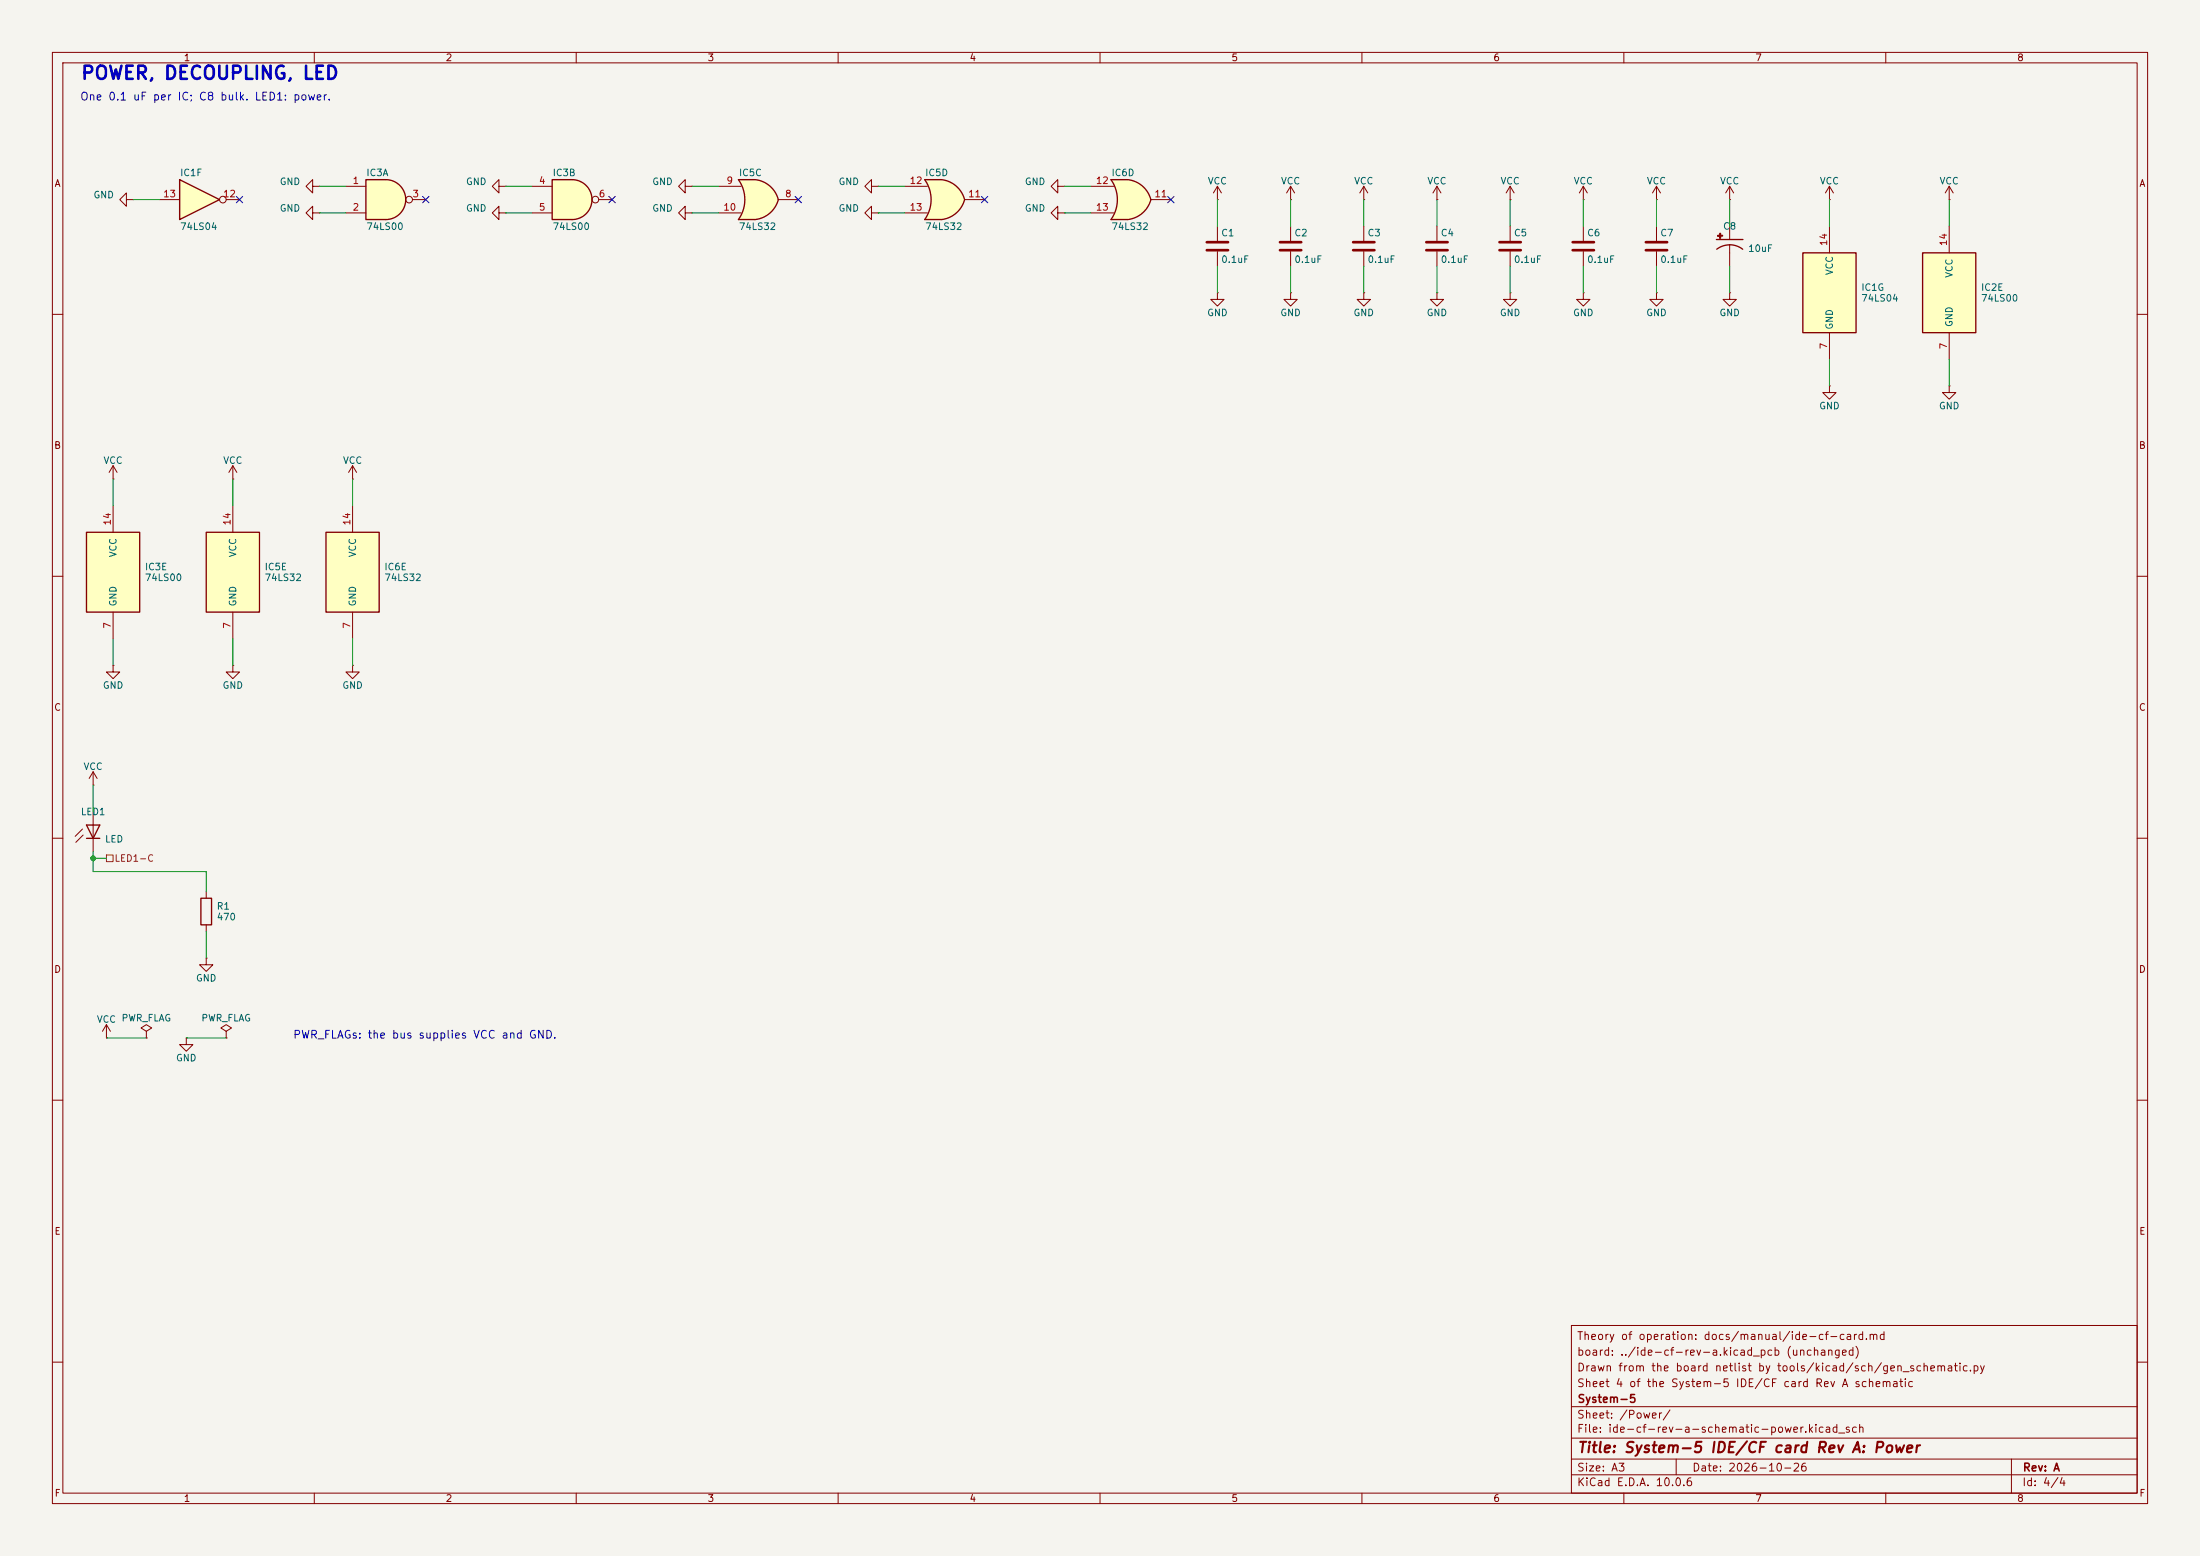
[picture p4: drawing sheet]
<svg xmlns="http://www.w3.org/2000/svg" width="420mm" height="297mm" viewBox="0 0 420 297" stroke-linecap="round" stroke-linejoin="round" font-family="sans-serif">
<path d="M0 0h420v297h-420z" fill="#f5f4ef" stroke="#f5f4ef" stroke-width=".19"/>
<g fill="none" stroke="#840000" stroke-width=".19">
<path d="M10 10h400v277h-400zM12 12h396v273h-396zM60 10v2M110 10v2M160 10v2M210 10v2M260 10v2M310 10v2M360 10v2M24.1 38.1v-1.3l-1.2 1.3 1.2 1.3v-1.3h1.3M25.4 38.1h.1M260.3 43.2v2.8"/>
<path d="M260.3 48v2.8M302.3 55.9v1.3h1.2l-1.2 1.2-1.3-1.2h1.3M302.3 55.9h.1M10 60h2M408 60h2M10 110h2M408 110h2M10 160h2M408 160h2M10 210h2M408 210h2M300 253h108v32h-108z"/>
<path d="M10 260h2M300 278.5h108M300 274.5h108M300 268.5h108M320 278.5v3M384 278.5v6.5M408 260h2M60 285v2M110 285v2M160 285v2M210 285v2M260 285v2"/>
<path d="M300 281.5h108M310 285v2M360 285v2"/>
</g>
<path d="M258.3 46.2h4.1M258.3 47.8h4.1" fill="none" stroke="#840000" stroke-width=".51"/>
<path d="M73.7 34.3a3.8 3.8 0 0 1 3.8 3.8 3.8 3.8 0 0 1-3.8 3.8z" fill="#ffffc2" stroke="#ffffc2" stroke-width=".19"/>
<path d="M69.8 34.3h3.9v7.6h-3.9z" fill="#ffffc2"/>
<path d="M69.8 34.3h3.9a3.8 3.8 0 0 1 3.8 3.8 3.8 3.8 0 0 1-3.8 3.8h-3.9z" fill="none" stroke="#840000" stroke-width=".25"/>
<g fill="none" stroke="#840000" stroke-width=".19">
<path d="M59.7 35.6v-1.3l-1.3 1.3 1.3 1.2v-1.2h1.3M61 35.6h.1M66 35.6h3.8M78.7 38.1h2.6M302.3 38.1h.1M302.3 35.6l-.8 1.2M302.3 35.6l.7 1.2M302.3 35.6v2.5M59.7 40.6v-1.2l-1.3 1.2 1.3 1.3v-1.3h1.3M61 40.6h.1M66 40.6h3.8M302.3 43.2v2.8"/>
<path d="M302.3 48v2.8M349.2 73.7v1.2h1.3l-1.3 1.3-1.2-1.3h1.2M349.2 73.7h.1"/>
<circle cx="78.1" cy="38.1" r=".63"/>
</g>
<path d="M300.2 46.2h4.1M300.2 47.8h4.1" fill="none" stroke="#840000" stroke-width=".51"/>
<g fill="#ffffc2">
<path d="M327.9 44.9h.9v.2h-.9z"/>
<path d="M328.3 44.5h.2v.9h-.2z"/>
</g>
<path d="M327.7 45.7h5M327.7 47.6a4.1 4.1 0 0 1 5 0M327.9 44.9h.9v.2h-.9zM328.3 44.5h.2v.9h-.2z" fill="none" stroke="#840000" stroke-width=".25"/>
<path d="M330.2 43.2v2.5M330.2 46.7v4.1" fill="none" stroke="#840000" stroke-width=".19"/>
<path d="M344.2 48.3h10.1v15.2h-10.1z" fill="#ffffc2"/>
<path d="M344.2 48.3h10.1v15.2h-10.1z" fill="none" stroke="#840000" stroke-width=".25"/>
<g fill="none" stroke="#840000" stroke-width=".19">
<path d="M95.2 35.6v-1.3l-1.2 1.3 1.2 1.2v-1.2h1.3M96.5 35.6h.1M349.2 38.1h.1M349.2 35.6v2.5M349.2 35.6l-.7 1.2M349.2 35.6l.8 1.2M372.1 38.1h.1M372.1 35.6l-.8 1.2M372.1 35.6l.8 1.2M372.1 35.6v2.5M95.2 40.6v-1.2l-1.2 1.2 1.2 1.3v-1.3h1.3M96.5 40.6h.1"/>
<path d="M130.8 40.6v-1.2l-1.3 1.2 1.3 1.3v-1.3h1.3M132.1 40.6h.1M330.2 55.9v1.3h1.3l-1.3 1.2-1.3-1.2h1.3M330.2 55.9h.1M349.2 43.2v5.1M349.2 63.5v5.1"/>
</g>
<path d="M367 48.3h10.2v15.2h-10.2z" fill="#ffffc2"/>
<path d="M367 48.3h10.2v15.2h-10.2z" fill="none" stroke="#840000" stroke-width=".25"/>
<path d="M372.1 43.2v5.1M372.1 73.7v1.2h1.3l-1.3 1.3-1.3-1.3h1.3M372.1 73.7h.1M372.1 63.5v5.1" fill="none" stroke="#840000" stroke-width=".19"/>
<path d="M109.2 34.3a3.8 3.8 0 0 1 3.8 3.8 3.8 3.8 0 0 1-3.8 3.8z" fill="#ffffc2" stroke="#ffffc2" stroke-width=".19"/>
<path d="M105.4 34.3h3.8v7.6h-3.8z" fill="#ffffc2"/>
<path d="M105.4 34.3h3.8a3.8 3.8 0 0 1 3.8 3.8 3.8 3.8 0 0 1-3.8 3.8h-3.8z" fill="none" stroke="#840000" stroke-width=".25"/>
<g fill="none" stroke="#840000" stroke-width=".19">
<path d="M101.6 35.6h3.8M114.3 38.1h2.5M130.8 35.6v-1.3l-1.3 1.3 1.3 1.2v-1.2h1.3M132.1 35.6h.1M330.2 38.1h.1M330.2 35.6l-.8 1.2M330.2 35.6l.8 1.2M330.2 35.6v2.5M101.6 40.6h3.8M316.2 55.9v1.3h1.3l-1.3 1.2-1.2-1.2h1.2M316.2 55.9h.1M316.2 43.2v2.8"/>
<path d="M316.2 48v2.8M44.4 91.4h.1M44.4 88.9l-.7 1.3M44.4 88.9l.8 1.3M44.4 88.9v2.5M20.3 198.1h.1M20.3 195.6l-.7 1.3M20.3 195.6l.8 1.3M20.3 195.6v2.5M27.9 196.9l1.1-.7-1.1-.6-1 .6 1 .7v1.2M27.9 198.1h.1M35.6 198.1v1.3h1.2l-1.2 1.3-1.3-1.3h1.3"/>
<path d="M35.6 198.1h.1"/>
<circle cx="113.7" cy="38.1" r=".63"/>
</g>
<path d="M314.2 46.2h4.1M314.2 47.8h4.1" fill="none" stroke="#840000" stroke-width=".51"/>
<path d="M39.4 101.6h10.1v15.2h-10.1z" fill="#ffffc2"/>
<path d="M39.4 101.6h10.1v15.2h-10.1z" fill="none" stroke="#840000" stroke-width=".25"/>
<path d="M288.3 38.1h.1M288.3 35.6l-.8 1.2M288.3 35.6l.8 1.2M288.3 35.6v2.5M316.2 38.1h.1M316.2 35.6l-.7 1.2M316.2 35.6l.8 1.2M316.2 35.6v2.5M44.4 96.5v5.1M44.4 116.8v5.1M44.4 127v1.3h1.3l-1.3 1.2-1.2-1.2h1.2M44.4 127h.1" fill="none" stroke="#840000" stroke-width=".19"/>
<path d="M62.2 101.6h10.2v15.2h-10.2z" fill="#ffffc2"/>
<path d="M62.2 101.6h10.2v15.2h-10.2zM16.5 157.5h2.5l-1.2 2.5zM16.5 160h2.5" fill="none" stroke="#840000" stroke-width=".25"/>
<g fill="none" stroke="#840000" stroke-width=".19">
<path d="M274.3 38.1h.1M274.3 35.6v2.5M274.3 35.6l-.7 1.2M274.3 35.6l.8 1.2M201.9 40.6v-1.2l-1.2 1.2 1.2 1.3v-1.3h1.3M203.2 40.6h.1M274.3 55.9v1.3h1.3l-1.3 1.2-1.3-1.2h1.3M274.3 55.9h.1M274.3 43.2v2.8M274.3 48v2.8M288.3 55.9v1.3h1.3l-1.3 1.2-1.3-1.2h1.3M288.3 55.9h.1"/>
<path d="M288.3 43.2v2.8M288.3 48v2.8M67.3 91.4h.1M67.3 88.9v2.5M67.3 96.5v5.1M67.3 88.9l-.8 1.3M67.3 88.9l.8 1.3M67.3 116.8v5.1M67.3 127v1.3h1.3l-1.3 1.2-1.3-1.2h1.3M67.3 127h.1M15.7 158.2l-1.3 1.4M15.9 159.4l-1.4 1.4"/>
<path d="M17.8 149.9h.1M17.8 147.3v2.6M17.8 154.9v7.7M17.8 147.3l-.8 1.3M17.8 147.3l.7 1.3"/>
</g>
<path d="M272.3 46.2h4.1M272.3 47.8h4.1M286.3 46.2h4M286.3 47.8h4" fill="none" stroke="#840000" stroke-width=".51"/>
<path d="M212.1 34.3h3.2M212.1 41.9h3.2" fill="none" stroke="#ffffc2" stroke-width=".19"/>
<g fill="#ffffc2" stroke="#ffffc2" stroke-width=".19">
<path d="M214.7 36.8l5 1.3a5.2 5.2 0 0 1-4.4 3.8z"/>
<path d="M215.3 34.3a5.1 5.1 0 0 1 4.4 3.8l-5 1.3z"/>
</g>
<path d="M212.1 34.3h3.2v7.6h-3.2a6.7 6.7 0 0 0 0-7.6z" fill="#ffffc2"/>
<path d="M215.3 34.3h-3.2a6.6 6.6 0 0 1 0 7.6h3.2M215.3 34.3a5.1 5.1 0 0 1 4.4 3.8M219.7 38.1a5.2 5.2 0 0 1-4.4 3.8M38.4 171.5h2v5h-2z" fill="none" stroke="#840000" stroke-width=".25"/>
<g fill="none" stroke="#840000" stroke-width=".19">
<path d="M166.4 35.6v-1.3l-1.3 1.3 1.3 1.2v-1.2h1.2M167.6 35.6h.1M201.9 35.6v-1.3l-1.2 1.3 1.2 1.2v-1.2h1.3M203.2 35.6h.1M208.3 35.6h4.3M219.7 38.1h3.8M208.3 40.6h4.3M39.4 170.2v1.3M39.4 176.5v1.3M39.4 182.9v1.3h1.2l-1.2 1.2-1.3-1.2h1.3M39.4 182.9h.1M43.2 196.9l1-.7-1-.6-1 .6 1 .7v1.2"/>
<path d="M43.2 198.1h.1"/>
</g>
<path d="M141 34.3h3.1M141 41.9h3.1" fill="none" stroke="#ffffc2" stroke-width=".19"/>
<g fill="#ffffc2" stroke="#ffffc2" stroke-width=".19">
<path d="M143.6 36.8l5 1.3a5.2 5.2 0 0 1-4.4 3.8z"/>
<path d="M144.2 34.3a5.1 5.1 0 0 1 4.4 3.8l-5 1.3z"/>
</g>
<path d="M141 34.3h3.1v7.6h-3.1a6.7 6.7 0 0 0 0-7.6z" fill="#ffffc2"/>
<path d="M144.1 34.3h-3.1a6.6 6.6 0 0 1 0 7.6h3.1M144.2 34.3a5.2 5.2 0 0 1 4.4 3.8 5.2 5.2 0 0 1-4.4 3.8" fill="none" stroke="#840000" stroke-width=".25"/>
<path d="M137.2 35.6h4.3M148.6 38.1h3.8M137.2 40.6h4.3" fill="none" stroke="#840000" stroke-width=".19"/>
<path d="M16.5 101.6h10.2v15.2h-10.2z" fill="#ffffc2"/>
<path d="M16.5 101.6h10.2v15.2h-10.2z" fill="none" stroke="#840000" stroke-width=".25"/>
<path d="M21.6 91.4h.1M21.6 88.9v2.5M21.6 96.5v5.1M21.6 88.9l-.8 1.3M21.6 88.9l.8 1.3M21.6 116.8v5.1" fill="none" stroke="#840000" stroke-width=".19"/>
<path d="M176.5 34.3h3.2M176.5 41.9h3.2" fill="none" stroke="#ffffc2" stroke-width=".19"/>
<g fill="#ffffc2" stroke="#ffffc2" stroke-width=".19">
<path d="M179.1 36.8l5 1.3a5.2 5.2 0 0 1-4.4 3.8z"/>
<path d="M179.7 34.3a5.1 5.1 0 0 1 4.4 3.8l-4.9 1.3z"/>
</g>
<path d="M176.5 34.3h3.2v7.6h-3.2a6.7 6.7 0 0 0 0-7.6z" fill="#ffffc2"/>
<path d="M179.7 34.3h-3.2a6.6 6.6 0 0 1 0 7.6h3.2M179.7 34.3a5.2 5.2 0 0 1 4.4 3.8 5.2 5.2 0 0 1-4.4 3.8" fill="none" stroke="#840000" stroke-width=".25"/>
<g fill="none" stroke="#840000" stroke-width=".19">
<path d="M172.7 35.6h4.3M184.1 38.1h3.9M260.3 38.1h.1M260.3 35.6l-.7 1.2M260.3 35.6l.8 1.2M260.3 35.6v2.5M166.4 40.6v-1.2l-1.3 1.2 1.3 1.3v-1.3h1.2M167.6 40.6h.1M172.7 40.6h4.3M232.4 55.9v1.3h1.3l-1.3 1.2-1.3-1.2h1.3M232.4 55.9h.1M232.4 43.2v2.8"/>
<path d="M232.4 48v2.8M246.4 43.2v2.8M246.4 48v2.8M21.6 127v1.3h1.3l-1.3 1.2-1.3-1.2h1.3M21.6 127h.1"/>
</g>
<path d="M230.4 46.2h4M230.4 47.8h4M244.3 46.2h4.1M244.3 47.8h4.1" fill="none" stroke="#840000" stroke-width=".51"/>
<path d="M34.3 34.3l7.6 3.8-7.6 3.8z" fill="#ffffc2"/>
<path d="M34.3 34.3l7.6 3.8-7.6 3.8z" fill="none" stroke="#840000" stroke-width=".25"/>
<g fill="none" stroke="#840000" stroke-width=".19">
<path d="M30.5 38.1h3.8M43.2 38.1h2.5M232.4 38.1h.1M232.4 35.6l-.8 1.2M232.4 35.6l.8 1.2M232.4 35.6v2.5M246.4 38.1h.1M246.4 35.6l-.8 1.2M246.4 35.6l.7 1.2M246.4 35.6v2.5M246.4 55.9v1.3h1.2l-1.2 1.2-1.3-1.2h1.3M246.4 55.9h.1"/>
<path d="M260.3 55.9v1.3h1.3l-1.3 1.2-1.2-1.2h1.2M260.3 55.9h.1"/>
<circle cx="42.5" cy="38.1" r=".63"/>
</g>
<path d="M20.3 163.2h1.3v1.3h-1.3z" fill="none" stroke="#725600" stroke-width=".19"/>
<g fill="none" stroke="#009600" stroke-width=".19">
<path d="M25.4 38.1h5.1M61 35.6h5M96.5 35.6h5.1M132.1 35.6h5.1M167.6 35.6h5.1M203.2 35.6h5.1M232.4 38.1v5.1M246.4 38.1v5.1M260.3 38.1v5.1M274.3 38.1v5.1M288.3 38.1v5.1M302.3 38.1v5.1"/>
<path d="M316.2 38.1v5.1M330.2 38.1v5.1M349.2 38.1v5.1M372.1 38.1v5.1M61 40.6h5M96.5 40.6h5.1M132.1 40.6h5.1M167.6 40.6h5.1M203.2 40.6h5.1M232.4 50.8v5.1M246.4 50.8v5.1M260.3 50.8v5.1"/>
<path d="M274.3 50.8v5.1M288.3 50.8v5.1M302.3 50.8v5.1M316.2 50.8v5.1M330.2 50.8v5.1M349.2 68.6v5.1M372.1 68.6v5.1M21.6 91.4v5.1M44.4 91.4v5.1M67.3 91.4v5.1M21.6 121.9v5.1M44.4 121.9v5.1"/>
<path d="M67.3 121.9v5.1M17.8 149.9v5M17.8 162.6v3.8h21.6v3.8M17.8 163.8h2.5M39.4 177.8v5.1M20.3 198.1h7.6M35.6 198.1h7.6"/>
</g>
<path d="M45.1 37.5l1.2 1.2M46.3 37.5l-1.2 1.2M80.7 37.5l1.2 1.2M81.9 37.5l-1.2 1.2M116.2 37.5l1.2 1.2M117.4 37.5l-1.2 1.2M151.8 37.5l1.2 1.2M153 37.5l-1.2 1.2M187.4 37.5l1.2 1.2M188.6 37.5l-1.2 1.2M222.9 37.5l1.2 1.2M224.1 37.5l-1.2 1.2" fill="none" stroke="#000084" stroke-width=".19"/>
<circle cx="17.8" cy="163.8" r=".46" fill="#009600" stroke="#009600" stroke-width=".19"/>
<text font-size="2.5" fill="#0000c2" x="15.3" y="15.8">POWER, DECOUPLING, LED</text>
<text font-size="2" fill="#840000" x="301" y="277.8">Title: System-5 IDE/CF card Rev A: Power</text>
<g font-size="1.5" fill="#0000c2">
<text x="15.2" y="19.5">One 0.1 uF per IC; C8 bulk. LED1: power.</text>
<text x="55.8" y="198.6">PWR_FLAGs: the bus supplies VCC and GND.</text>
</g>
<g font-size="1.5" fill="#840000">
<text x="300.9" y="256.1">Theory of operation: docs/manual/ide-cf-card.md</text>
<text x="300.9" y="262.1">Drawn from the board netlist by tools/kicad/sch/gen_schematic.py</text>
<text x="300.9" y="259.1">board: ../ide-cf-rev-a.kicad_pcb (unchanged)</text>
<text x="300.9" y="265.1">Sheet 4 of the System-5 IDE/CF card Rev A schematic</text>
<text x="301" y="268.1">System-5</text>
<text x="300.9" y="273.8">File: ide-cf-rev-a-schematic-power.kicad_sch</text>
<text x="300.9" y="271.1">Sheet: /Power/</text>
<text x="300.9" y="281.2">Size: A3</text>
<text x="322.9" y="281.2">Date: 2026-10-26</text>
<text x="386" y="281.2">Rev: A</text>
<text x="300.9" y="284">KiCad E.D.A. 10.0.6</text>
<text x="385.9" y="284">Id: 4/4</text>
</g>
<g font-size="1.3" fill="#840000">
<text x="35" y="12">1</text>
<text x="85" y="12">2</text>
<text x="135" y="12">3</text>
<text x="185" y="12">4</text>
<text x="235" y="12">5</text>
<text x="285" y="12">6</text>
<text x="335" y="12">7</text>
<text x="385" y="12">8</text>
<text x="10.3" y="36">A</text>
<text x="408.3" y="36">A</text>
<text x="10.2" y="86">B</text>
<text x="408.2" y="86">B</text>
<text x="10.2" y="136">C</text>
<text x="408.2" y="136">C</text>
<text x="10.2" y="186">D</text>
<text x="408.2" y="186">D</text>
<text x="10.3" y="236">E</text>
<text x="408.3" y="236">E</text>
<text x="10.3" y="286">F</text>
<text x="35" y="287">1</text>
<text x="85" y="287">2</text>
<text x="135" y="287">3</text>
<text x="185" y="287">4</text>
<text x="235" y="287">5</text>
<text x="285" y="287">6</text>
<text x="335" y="287">7</text>
<text x="385" y="287">8</text>
<text x="408.3" y="286">F</text>
</g>
<g font-size="1.3" fill="#006464">
<text x="34.3" y="33.9">IC1F</text>
<text x="53.3" y="35.6">GND</text>
<text x="69.8" y="33.9">IC3A</text>
<text x="88.9" y="35.6">GND</text>
<text x="105.4" y="33.9">IC3B</text>
<text x="124.4" y="35.6">GND</text>
<text x="141" y="33.9">IC5C</text>
<text x="160" y="35.6">GND</text>
<text x="176.5" y="33.9">IC5D</text>
<text x="195.5" y="35.6">GND</text>
<text x="212.1" y="33.9">IC6D</text>
<text x="230.5" y="35.5">VCC</text>
<text x="244.4" y="35.5">VCC</text>
<text x="258.4" y="35.5">VCC</text>
<text x="272.4" y="35.5">VCC</text>
<text x="286.3" y="35.5">VCC</text>
<text x="300.3" y="35.5">VCC</text>
<text x="314.3" y="35.5">VCC</text>
<text x="328.3" y="35.5">VCC</text>
<text x="347.3" y="35.5">VCC</text>
<text x="370.2" y="35.5">VCC</text>
<text x="17.7" y="38.2">GND</text>
<text x="53.3" y="40.7">GND</text>
<text x="88.9" y="40.7">GND</text>
<text x="124.4" y="40.7">GND</text>
<text x="160" y="40.7">GND</text>
<text x="195.5" y="40.7">GND</text>
<text x="34.3" y="44.2">74LS04</text>
<text x="69.8" y="44.2">74LS00</text>
<text x="105.4" y="44.2">74LS00</text>
<text x="141" y="44.2">74LS32</text>
<text x="176.5" y="44.2">74LS32</text>
<text x="212.1" y="44.2">74LS32</text>
<text x="233" y="45.4">C1</text>
<text x="247" y="45.4">C2</text>
<text x="261" y="45.4">C3</text>
<text x="274.9" y="45.4">C4</text>
<text x="288.9" y="45.4">C5</text>
<text x="302.9" y="45.4">C6</text>
<text x="316.8" y="45.4">C7</text>
<text x="328.8" y="44.1">C8</text>
<text x="233" y="50.5">0.1uF</text>
<text x="247" y="50.5">0.1uF</text>
<text x="261" y="50.5">0.1uF</text>
<text x="274.9" y="50.5">0.1uF</text>
<text x="288.9" y="50.5">0.1uF</text>
<text x="302.9" y="50.5">0.1uF</text>
<text x="316.8" y="50.5">0.1uF</text>
<text x="333.6" y="48.4">10uF</text>
<text x="350.2" y="52.6" transform="rotate(-90 350.2 52.6)">VCC</text>
<text x="373.1" y="53.1" transform="rotate(-90 373.1 53.1)">VCC</text>
<text x="355.2" y="55.8">IC1G</text>
<text x="355.2" y="57.9">74LS04</text>
<text x="378.1" y="55.8">IC2E</text>
<text x="378.1" y="57.9">74LS00</text>
<text x="230.3" y="60.7">GND</text>
<text x="244.3" y="60.7">GND</text>
<text x="258.3" y="60.7">GND</text>
<text x="272.3" y="60.7">GND</text>
<text x="286.2" y="60.7">GND</text>
<text x="300.2" y="60.7">GND</text>
<text x="314.2" y="60.7">GND</text>
<text x="328.1" y="60.7">GND</text>
<text x="350.2" y="63" transform="rotate(-90 350.2 63)">GND</text>
<text x="373.1" y="62.5" transform="rotate(-90 373.1 62.5)">GND</text>
<text x="347.2" y="78.4">GND</text>
<text x="370" y="78.4">GND</text>
<text x="19.6" y="88.8">VCC</text>
<text x="42.5" y="88.8">VCC</text>
<text x="65.4" y="88.8">VCC</text>
<text x="22.6" y="106.5" transform="rotate(-90 22.6 106.5)">VCC</text>
<text x="45.4" y="106.5" transform="rotate(-90 45.4 106.5)">VCC</text>
<text x="68.3" y="106.5" transform="rotate(-90 68.3 106.5)">VCC</text>
<text x="27.6" y="109.2">IC3E</text>
<text x="27.6" y="111.2">74LS00</text>
<text x="50.4" y="109.2">IC5E</text>
<text x="50.4" y="111.2">74LS32</text>
<text x="73.3" y="109.2">IC6E</text>
<text x="73.3" y="111.2">74LS32</text>
<text x="22.6" y="115.9" transform="rotate(-90 22.6 115.9)">GND</text>
<text x="45.4" y="115.9" transform="rotate(-90 45.4 115.9)">GND</text>
<text x="68.3" y="115.9" transform="rotate(-90 68.3 115.9)">GND</text>
<text x="19.5" y="131.8">GND</text>
<text x="42.4" y="131.8">GND</text>
<text x="65.2" y="131.8">GND</text>
<text x="15.8" y="147.3">VCC</text>
<text x="15.3" y="155.9">LED1</text>
<text x="19.9" y="161.1">LED</text>
<text x="41.3" y="173.9">R1</text>
<text x="41.3" y="176">470</text>
<text x="37.3" y="187.7">GND</text>
<text x="18.4" y="195.5">VCC PWR_FLAG</text>
<text x="38.3" y="195.3">PWR_FLAG</text>
<text x="33.5" y="202.9">GND</text>
</g>
<g font-size="1.3" fill="#a90000">
<text x="67.2" y="35.4">1</text>
<text x="102.8" y="35.4">4</text>
<text x="138.6" y="35.4">9</text>
<text x="173.5" y="35.4">12</text>
<text x="209.1" y="35.4">12</text>
<text x="31" y="38">13</text>
<text x="42.5" y="38">12</text>
<text x="67.2" y="40.5">2</text>
<text x="78.6" y="38">3</text>
<text x="102.8" y="40.5">5</text>
<text x="114.2" y="38">6</text>
<text x="138" y="40.5">10</text>
<text x="149.8" y="38">8</text>
<text x="173.5" y="40.5">13</text>
<text x="184.7" y="38">11</text>
<text x="209.1" y="40.5">13</text>
<text x="220.3" y="38">11</text>
<text x="349.1" y="47.1" transform="rotate(-90 349.1 47.1)">14</text>
<text x="372" y="47.1" transform="rotate(-90 372 47.1)">14</text>
<text x="349.1" y="66.8" transform="rotate(-90 349.1 66.8)">7</text>
<text x="372" y="66.8" transform="rotate(-90 372 66.8)">7</text>
<text x="21.5" y="100.4" transform="rotate(-90 21.5 100.4)">14</text>
<text x="44.3" y="100.4" transform="rotate(-90 44.3 100.4)">14</text>
<text x="67.2" y="100.4" transform="rotate(-90 67.2 100.4)">14</text>
<text x="21.5" y="120.1" transform="rotate(-90 21.5 120.1)">7</text>
<text x="44.3" y="120.1" transform="rotate(-90 44.3 120.1)">7</text>
<text x="67.2" y="120.1" transform="rotate(-90 67.2 120.1)">7</text>
</g>
<text font-size="1.3" fill="#725600" x="21.8" y="164.8">LED1-C</text>
</svg>
